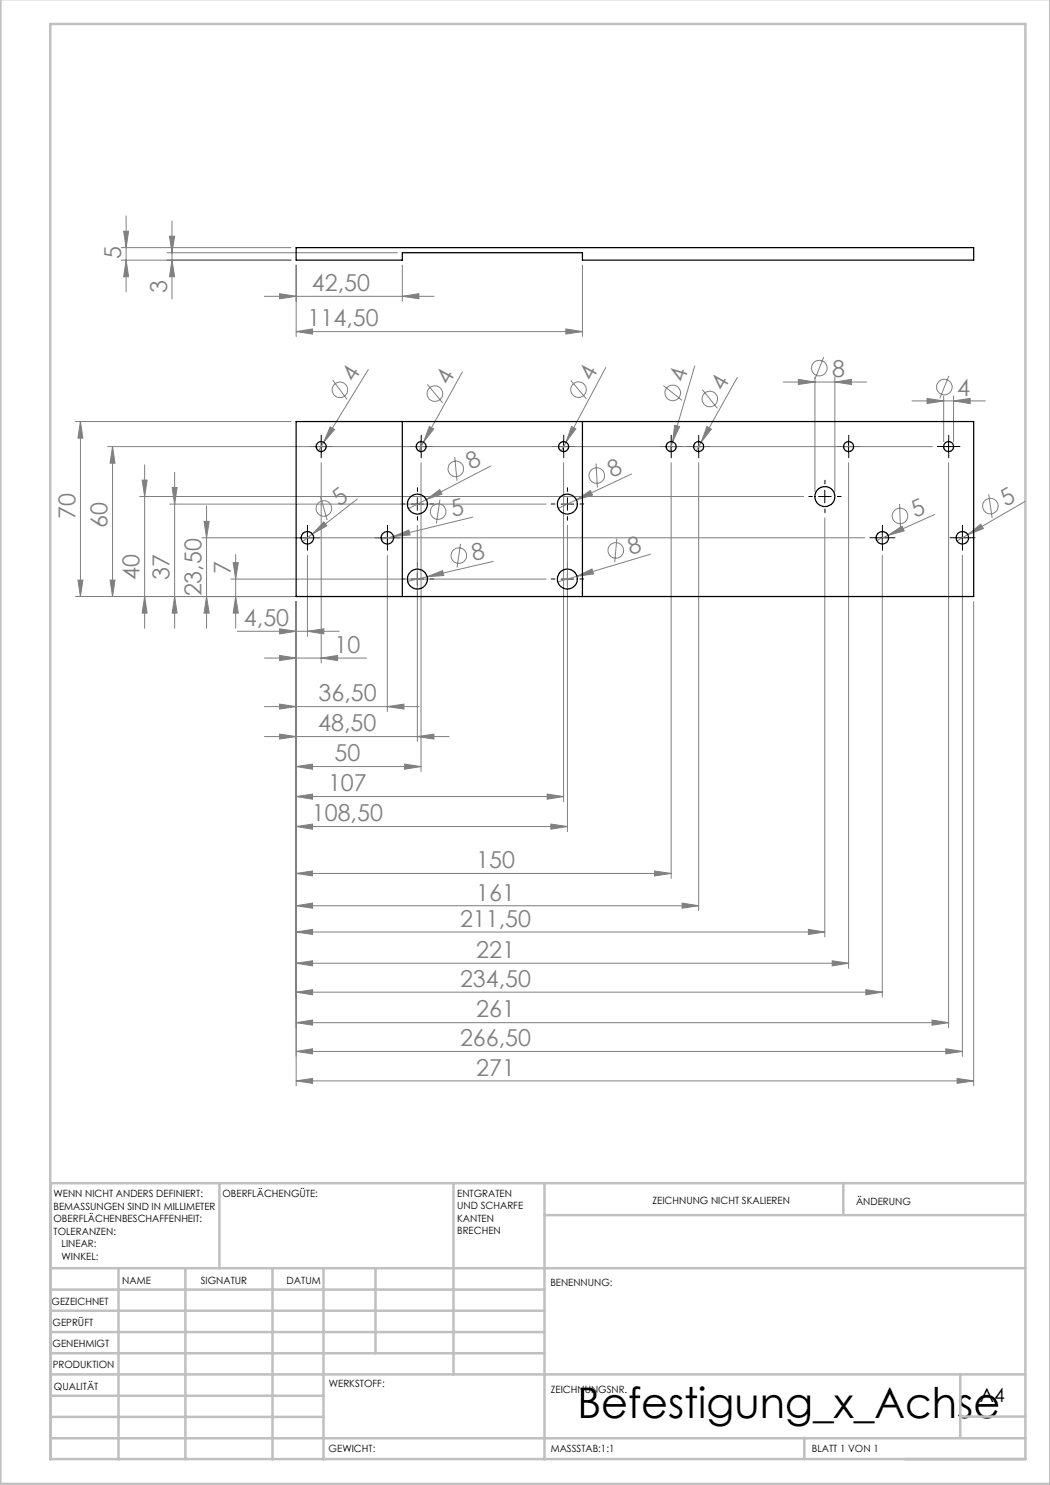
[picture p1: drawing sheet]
<svg xmlns="http://www.w3.org/2000/svg" width="210mm" height="297mm" viewBox="0 0 210 297" stroke-linecap="round" stroke-linejoin="round" font-family="sans-serif">
<g fill="none" stroke="#808080" stroke-width=".2">
<path d="M24.2 52h34M24.2 49.5h34M24.7 46.2h1l-.5 3.3zM25.2 52l.5 3.3h-1zM25.2 43.2v15.2M33.4 50.5h46.1M33.9 47.2h1l-.5 3.3zM34.4 52l.5 3.3h-1zM34.4 44.2v15.6M52.9 59.3h33.9M55.9 58.7l3.3 .6-3.3 .5zM59.2 53v14.3"/>
<path d="M80.5 59.3l3.3-.6v1.1zM80.5 53v7.3M116.5 53v14.3M59.2 66.3l3.3-.5v1zM59.2 66.3h57.3M66.6 76.1l2.8 3.8M73.7 73.9l-9 14.6M85.5 76.9l3 3.7M92.5 74.4l-7.8 14M113.2 65.8l3.3 .5-3.3 .5zM114.2 76.1l3.1 3.7M121.1 73.5l-7.9 14.9"/>
<path d="M132.7 77.1l3.7 3M139 73.2l-4.5 15.2M140.5 77.9l3 3.8M147.5 75.5l-8.3 14.7M156.6 76.4h16.7M159.7 75.9l3.3 .5-3.3 .5zM163 75.4v22.9M164.7 71.4l-1.7 4.4M167 76.4l3.3-.5v1zM167 75.4v22.9M185.4 79.7l3.3 .5-3.3 .5zM188.7 79.2v9.1"/>
<path d="M189.8 75.2l-1.8 4.4M190.7 79.2v9.1M15.1 84.3h43.1M16.1 84.3l.5 3.3h-1zM16.1 84.3v35M21.5 89.3h165M22.5 89.3l.5 3.3h-1zM22.5 89.3v30M27.9 99.3h132.8M28.4 96h1l-.5 3.3zM28.9 93v32.7M34.4 97.5h1l-.5 3.3z"/>
<path d="M34.9 94.5v31.2M64.1 99.4l1.3 4.6M64.2 92.6v40M64.7 88.5l-1 1.7M66 85.4l.9 .5-2.2 2.6zM71.5 99.8l-9 7M84.2 92.6v61.7M84.7 88.4l-1 1.8M85.3 99.9l2.6-2 .5 .9zM85.3 99.9l-3.6 1.8M85.9 85.3l.8 .5-2 2.6zM88 99.9l-.7 4.8"/>
<path d="M90.9 91.4l.5 4.8M98.1 93.2l-12.8 6.7M112.7 92.6v67.7M113.2 88.4l-.9 1.8M114.3 85.3l.9 .5-2 2.6zM115.3 100l2.8-1.9 .4 .9zM119.2 92.7l.3 4.8M126.3 94.8l-14.6 6.9M134.2 92.6v83.1M134.5 88.4l-.6 1.9M134.9 85.1l1 .2-1.4 3.1zM139.7 92.6v89.5"/>
<path d="M141.4 85.3l.9 .5-2.1 2.6zM169.7 92.6v101.1M182.4 80.2h14.7M189.7 92.6v112.9M190.7 80.2l3.3-.5v1zM197.7 98.8l.7 4.8M15.1 119.3h100.4M15.6 116h1l-.5 3.3zM22 116h1l-.5 3.3zM28.9 119.3l.5 3.3h-1zM33.9 100.8h75.3M34.9 119.3l.5 3.3h-1z"/>
<path d="M40.3 107.6h132.7M40.8 104.3h1l-.5 3.3zM41.3 119.3l.5 3.3h-1zM41.3 101.2v24.5M46.1 115.8h63.1M46.6 112.5h1.1l-.6 3.3zM47.1 119.3l.6 3.3h-1.1zM47.1 110.9v14.8M61.5 111.1v16.2M62.5 106.8l-2 1.5M64.8 104.4l.6 .8-2.9 1.6zM77.5 111.1v31.2"/>
<path d="M78.7 107.3l3.1-1.3 .2 1zM78.7 107.3l-2.4 .6M83.5 105.1v43.2M85.4 115.4l3.1-1.3 .3 1zM85.4 115.4l-3.9 .9M92.1 108.8l-.7 4.7M94.5 103.4l-15.8 3.9M98.6 112.3l-13.2 3.1M113.5 105.1v61.2M115.4 115.2l3-1.4 .3 1zM115.4 115.2l-3.9 1.2M123.4 107.7l-.5 4.8"/>
<path d="M130.1 110.8l-14.7 4.4M165 103.6v83.8M176.5 111.1v88.3M177.6 107.1l2.8-1.9 .4 1zM177.6 107.1l-2.3 1M179.9 100.8l.2 4.8M186.9 102.9l-9.3 4.2M192.5 111.1v100.2M193.6 106.9l2.5-2.1 .6 .9zM205 100.3l-13.6 7.9M47.5 126.3h20.3M52.9 131.6h20.4"/>
<path d="M55.9 125.8l3.3 .5-3.3 .5zM55.9 131.1l3.3 .5-3.3 .5zM59.2 120.3v96.9M61.5 126.3l3.3-.5v1zM64.2 131.6l3.3-.5v1zM194.7 120.3v96.9M52.9 141.3h30.9M52.9 147.3h36.9M55.9 140.8l3.3 .5-3.3 .5zM55.9 146.8l3.3 .5-3.3 .5zM59.2 153.3l3.3-.5v1zM59.2 159.3l3.3-.5v1z"/>
<path d="M59.2 153.3h25M59.2 159.3h53.5M77.5 141.3l3.3-.5v1zM80.9 152.8l3.3 .5-3.3 .5zM83.5 147.3l3.3-.5v1zM109.4 158.8l3.3 .5-3.3 .5zM59.2 165.3l3.3-.5v1zM59.2 174.7l3.3-.5v1zM59.2 165.3h54.3M59.2 174.7h75M110.2 164.8l3.3 .5-3.3 .5zM130.9 174.2l3.3 .5-3.3 .5z"/>
<path d="M59.2 181.1l3.3-.5v1zM59.2 186.4l3.3-.5v1zM59.2 192.6l3.3-.4v1zM59.2 198.4l3.3-.5v1.1zM59.2 181.1h80.5M59.2 186.4h105.8M59.2 192.6h110.5M59.2 198.4h117.3M136.4 180.6l3.3 .5-3.3 .5zM161.7 185.9l3.3 .5-3.3 .5zM166.4 192.2l3.3 .4-3.3 .6zM173.2 197.9l3.3 .5-3.3 .6z"/>
<path d="M59.2 216.2l3.3-.5v1zM59.2 216.2h135.5M59.2 204.5l3.3-.5v1zM59.2 210.3l3.3-.5v1zM59.2 204.5h130.5M59.2 210.3h133.3M186.4 204l3.3 .5-3.3 .5zM189.2 209.8l3.3 .5-3.3 .5zM191.4 215.7l3.3 .5-3.3 .5z"/>
<circle cx="68" cy="78" r="1.56"/>
<circle cx="87" cy="78.7" r="1.56"/>
<circle cx="115.7" cy="77.9" r="1.55"/>
<circle cx="134.6" cy="78.6" r="1.56"/>
<circle cx="142" cy="79.8" r="1.56"/>
<circle cx="163.9" cy="73.6" r="1.55"/>
<circle cx="188.9" cy="77.4" r="1.56"/>
<circle cx="91.2" cy="93.8" r="1.55"/>
<circle cx="119.4" cy="95.1" r="1.56"/>
<circle cx="64.8" cy="101.7" r="1.56"/>
<circle cx="87.6" cy="102.3" r="1.56"/>
<circle cx="91.8" cy="111.1" r="1.55"/>
<circle cx="123.1" cy="110.1" r="1.56"/>
<circle cx="180" cy="103.2" r="1.55"/>
<circle cx="198.1" cy="101.2" r="1.56"/>
</g>
<g fill="none" stroke="#000" stroke-width=".2" stroke-dasharray="15.2 1.3 1.3 1.3">
<path d="M63 89.3h-1M64.2 88v-1M64.2 90.5v1M65.5 89.3h1M83 89.3h-1M83.5 98.3v-.8M84.2 88v-1M84.2 90.5v1M85.5 89.3h1M111.5 89.3h-1M112.7 88v-1M112.7 90.5v1"/>
<path d="M113.5 98.3v-.8M114 89.3h1M133 89.3h-1M134.2 88v-1M134.2 90.5v1M135.5 89.3h1M138.5 89.3h-1M139.7 88v-1M139.7 90.5v1M141 89.3h1M162.5 99.3h-.8M165 96.8v-.8"/>
<path d="M167.5 99.3h.7M168.5 89.3h-1M169.7 88v-1M169.7 90.5v1M171 89.3h1M188.5 89.3h-1M189.7 88v-1M189.7 90.5v1M191 89.3h1M60.2 107.5h-1.2M61.5 106.3v-1.3M61.5 108.8v1.2"/>
<path d="M62.7 107.5h1.3M76.2 107.5h-1.2M77.5 106.3v-1.3M77.5 108.8v1.2M78.7 107.5h1.3M81 100.8h-.8M81 115.8h-.8M83.5 103.3v.7M83.5 113.3v-.8M83.5 118.3v.7M86 100.8h.7M86 115.8h.7"/>
<path d="M111 100.8h-.8M111 115.8h-.8M113.5 103.3v.7M113.5 113.3v-.8M113.5 118.3v.7M116 100.8h.7M116 115.8h.7M165 101.8v.7M175.2 107.5h-1.2M176.5 106.3v-1.3M176.5 108.8v1.2M177.7 107.5h1.3"/>
<path d="M191.2 107.5h-1.2M192.5 106.3v-1.3M192.5 108.8v1.2M193.7 107.5h1.3"/>
</g>
<g fill="none" stroke="#000" stroke-width=".2">
<path d="M63 89.3h2.5M64.2 88.1v2.5M83 89.3h2.5M83.5 99.6v2.5M84.2 88.1v2.5M111.5 89.3h2.5M112.7 88.1v2.5M113.5 99.6v2.5M133 89.3h2.5M134.2 88.1v2.5M138.5 89.3h2.5M139.7 88.1v2.5"/>
<path d="M163.7 99.3h2.5M165 98.1v2.5M168.5 89.3h2.5M169.7 88.1v2.5M188.5 89.3h2.5M189.7 88.1v2.5M60.2 107.6h2.5M61.5 106.3v2.5M76.2 107.6h2.5M77.5 106.3v2.5M82.2 100.8h2.5M82.2 115.8h2.5"/>
<path d="M83.5 114.6v2.5M112.2 100.8h2.5M112.2 115.8h2.5M113.5 114.6v2.5M175.2 107.6h2.5M176.5 106.3v2.5M191.2 107.6h2.5M192.5 106.3v2.5"/>
</g>
<g fill="none" stroke="#c0c0c0" stroke-width=".5">
<path d="M.1 -.1v296.9h209.9v-296.9M10.1 4.8h195v287h-195zM43.9 236.6v17M90.7 236.6v38.3M108.9 236.6v55.3M168.7 236.6v6.3M205.1 236.6h-195v55.3M10.1 253.6h195M10.1 257.9h98.8M23.7 253.6v38.3M37.1 253.6v38.3M54.5 253.6v38.3"/>
<path d="M64.7 253.6v38.3M75.1 253.6v17M108.9 243h96.2M10.1 270.6h98.8M10.1 266.4h98.8M10.1 262.1h98.8M10.1 279.1h54.6M10.1 274.9h195M192.1 274.8v12.7M10.1 287.7h195M10.1 283.4h54.6M160.9 287.5v4.3"/>
<path d="M192.1 283.3h13"/>
</g>
<g fill="#808080">
<path d="M85.4 115.4l3.1-1.3 .3 1z"/>
<path d="M78.7 107.3l3.1-1.3 .2 1z"/>
<path d="M115.4 115.2l3-1.4 .3 1z"/>
<path d="M177.6 107.1l2.8-1.9 .4 1z"/>
<path d="M115.3 100l2.8-1.9 .4 .9z"/>
<path d="M85.3 99.9l2.6-2 .5 .9z"/>
<path d="M193.6 106.9l2.5-2.1 .6 .9z"/>
<path d="M64.8 104.4l.6 .8-2.9 1.6z"/>
<path d="M66 85.4l.9 .5-2.2 2.6z"/>
<path d="M141.4 85.3l.9 .5-2.1 2.6z"/>
<path d="M85.9 85.3l.8 .5-2 2.6z"/>
<path d="M114.3 85.3l.9 .5-2 2.6z"/>
<path d="M134.9 85.1l1 .2-1.4 3.1z"/>
<path d="M61.5 126.3l3.3-.5v1zM55.9 125.8l3.3 .5-3.3 .5zM64.2 131.6l3.3-.5v1zM55.9 131.1l3.3 .5-3.3 .5zM77.5 141.3l3.3-.5v1zM55.9 140.8l3.3 .5-3.3 .5zM83.5 147.3l3.3-.5v1zM55.9 146.8l3.3 .5-3.3 .5zM80.9 152.8l3.3 .5-3.3 .5zM59.2 153.3l3.3-.5v1zM109.4 158.8l3.3 .5-3.3 .5zM59.2 159.3l3.3-.5v1zM110.2 164.8l3.3 .5-3.3 .5zM59.2 165.3l3.3-.5v1zM130.9 174.2l3.3 .5-3.3 .5zM59.2 174.7l3.3-.5v1zM136.4 180.6l3.3 .5-3.3 .5zM59.2 181.1l3.3-.5v1zM161.7 185.9l3.3 .5-3.3 .5zM59.2 186.4l3.3-.5v1zM166.4 192.2l3.3 .4-3.3 .6zM59.2 192.6l3.3-.4v1zM173.2 197.9l3.3 .5-3.3 .6zM59.2 198.4l3.3-.5v1.1zM186.4 204l3.3 .5-3.3 .5zM59.2 204.5l3.3-.5v1zM189.2 209.8l3.3 .5-3.3 .5zM59.2 210.3l3.3-.5v1zM80.5 59.3l3.3-.6v1.1zM55.9 58.7l3.3 .6-3.3 .5zM113.2 65.8l3.3 .5-3.3 .5zM59.2 66.3l3.3-.5v1z"/>
<path d="M59.2 216.2l3.3-.5v1zM191.4 215.7l3.3 .5-3.3 .5zM185.4 79.7l3.3 .5-3.3 .5zM190.7 80.2l3.3-.5v1zM159.7 75.9l3.3 .5-3.3 .5zM167 76.4l3.3-.5v1z"/>
<path d="M25.2 52l.5 3.3h-1zM24.7 46.2h1l-.5 3.3zM34.4 52l.5 3.3h-1zM33.9 47.2h1l-.5 3.3z"/>
<path d="M16.1 84.3l.5 3.3h-1zM15.6 116h1l-.5 3.3zM46.6 112.5h1.1l-.6 3.3zM47.1 119.3l.6 3.3h-1.1zM40.8 104.3h1l-.5 3.3zM41.3 119.3l.5 3.3h-1zM28.4 96h1l-.5 3.3zM28.9 119.3l.5 3.3h-1zM34.4 97.5h1l-.5 3.3zM34.9 119.3l.5 3.3h-1zM22.5 89.3l.5 3.3h-1zM22 116h1l-.5 3.3z"/>
</g>
<g fill="none" stroke="#000" stroke-width=".25">
<path d="M59.2 49.5h135.5v2.5h-78.2v-1.5h-36v1.5h-21.3zM59.2 84.3h135.5v35h-135.5zM80.5 84.3v35M116.5 84.3v35"/>
<circle cx="64.2" cy="89.3" r="1"/>
<circle cx="84.2" cy="89.3" r="1"/>
<circle cx="112.7" cy="89.3" r="1"/>
<circle cx="134.2" cy="89.3" r="1"/>
<circle cx="139.7" cy="89.3" r="1"/>
<circle cx="165" cy="99.3" r="2"/>
<circle cx="169.7" cy="89.3" r="1"/>
<circle cx="189.7" cy="89.3" r="1"/>
<circle cx="61.5" cy="107.6" r="1.25"/>
<circle cx="77.5" cy="107.6" r="1.24"/>
<circle cx="83.5" cy="100.8" r="1.99"/>
<circle cx="83.5" cy="115.8" r="1.99"/>
<circle cx="113.5" cy="100.8" r="1.99"/>
<circle cx="113.5" cy="115.8" r="1.99"/>
<circle cx="176.5" cy="107.6" r="1.25"/>
<circle cx="192.5" cy="107.6" r="1.24"/>
</g>
<text font-size="8.5" x="115.5" y="283.5">Befestigung_x_Achse</text>
<g font-size="4.7" fill="#808080">
<text x="24.2" y="51.7" transform="rotate(-90 24.2 51.7)">5</text>
<text x="33.4" y="58.5" transform="rotate(-90 33.4 58.5)">3</text>
<text x="62.4" y="58.2">42,50</text>
<text x="61.5" y="65.3">114,50</text>
<text x="70.8" y="76.7" transform="rotate(-59 70.8 76.7)">4</text>
<text x="89.7" y="77.3" transform="rotate(-61 89.7 77.3)">4</text>
<text x="118.4" y="76.4" transform="rotate(-62 118.4 76.4)">4</text>
<text x="136.9" y="76.6" transform="rotate(-74 136.9 76.6)">4</text>
<text x="166.4" y="75.3">8</text>
<text x="144.7" y="78.4" transform="rotate(-61 144.7 78.4)">4</text>
<text x="191.5" y="79.1">4</text>
<text x="94.3" y="94.1" transform="rotate(-27 94.3 94.1)">8</text>
<text x="122.4" y="95.6" transform="rotate(-25 122.4 95.6)">8</text>
<text x="67.9" y="101.4" transform="rotate(-38 67.9 101.4)">5</text>
<text x="201.2" y="101.4" transform="rotate(-30 201.2 101.4)">5</text>
<text x="15.1" y="103.8" transform="rotate(-90 15.1 103.8)">70</text>
<text x="21.5" y="105.6" transform="rotate(-90 21.5 105.6)">60</text>
<text x="90.5" y="103.4" transform="rotate(-14 90.5 103.4)">5</text>
<text x="183.1" y="103.7" transform="rotate(-24 183.1 103.7)">5</text>
<text x="94.7" y="112.2" transform="rotate(-13 94.7 112.2)">8</text>
<text x="126.1" y="111" transform="rotate(-17 126.1 111)">8</text>
<text x="27.9" y="116.1" transform="rotate(-90 27.9 116.1)">40</text>
<text x="33.9" y="116.1" transform="rotate(-90 33.9 116.1)">37</text>
<text x="40.3" y="119.3" transform="rotate(-90 40.3 119.3)">23,50</text>
<text x="46.1" y="114.8" transform="rotate(-90 46.1 114.8)">7</text>
<text x="48.8" y="125.2">4,50</text>
<text x="66.9" y="130.6">10</text>
<text x="63.7" y="140.3">36,50</text>
<text x="63.7" y="146.3">48,50</text>
<text x="66.9" y="152.3">50</text>
<text x="65.6" y="158.3">107</text>
<text x="62.4" y="164.3">108,50</text>
<text x="95.2" y="173.7">150</text>
<text x="92" y="185.4">211,50</text>
<text x="95.2" y="180.1">161</text>
<text x="95.2" y="191.6">221</text>
<text x="92" y="197.4">234,50</text>
<text x="95.2" y="203.5">261</text>
<text x="92" y="209.3">266,50</text>
<text x="95.2" y="215.2">271</text>
</g>
<text font-size="3.9" x="196" y="280.4">A4</text>
<g font-size="2">
<text x="10.7" y="239.5">WENN NICHT ANDERS DEFINIERT:</text>
<text x="44.5" y="239.5">OBERFLÄCHENGÜTE:</text>
<text x="91.4" y="239.4">ENTGRATEN</text>
<text x="10.7" y="242">BEMASSUNGEN SIND IN MILLIMETER</text>
<text x="10.7" y="244.5">OBERFLÄCHENBESCHAFFENHEIT:</text>
<text x="91.4" y="241.9">UND SCHARFE</text>
<text x="91.4" y="244.4">KANTEN</text>
<text x="130.5" y="240.8">ZEICHNUNG NICHT SKALIEREN</text>
<text x="171.2" y="241">ÄNDERUNG</text>
<text x="10.7" y="247">TOLERANZEN:</text>
<text x="12.3" y="249.5">LINEAR:</text>
<text x="12.3" y="252">WINKEL:</text>
<text x="91.4" y="246.9">BRECHEN</text>
<text x="24.4" y="256.9">NAME</text>
<text x="40.1" y="256.8">SIGNATUR</text>
<text x="57.3" y="256.8">DATUM</text>
<text x="110.1" y="257.1">BENENNUNG:</text>
<text x="10.3" y="260.9">GEZEICHNET</text>
<text x="10.5" y="269.3">GENEHMIGT</text>
<text x="10.5" y="265.2">GEPRÜFT</text>
<text x="10.6" y="273.6">PRODUKTION</text>
<text x="10.8" y="278">QUALITÄT</text>
<text x="65.8" y="277.4">WERKSTOFF:</text>
<text x="110.2" y="278.5">ZEICHNUNGSNR.</text>
<text x="65.7" y="290.4">GEWICHT:</text>
<text x="110.2" y="290.5">MASSSTAB:1:1</text>
<text x="162.4" y="290.4">BLATT 1 VON 1</text>
</g>
</svg>
